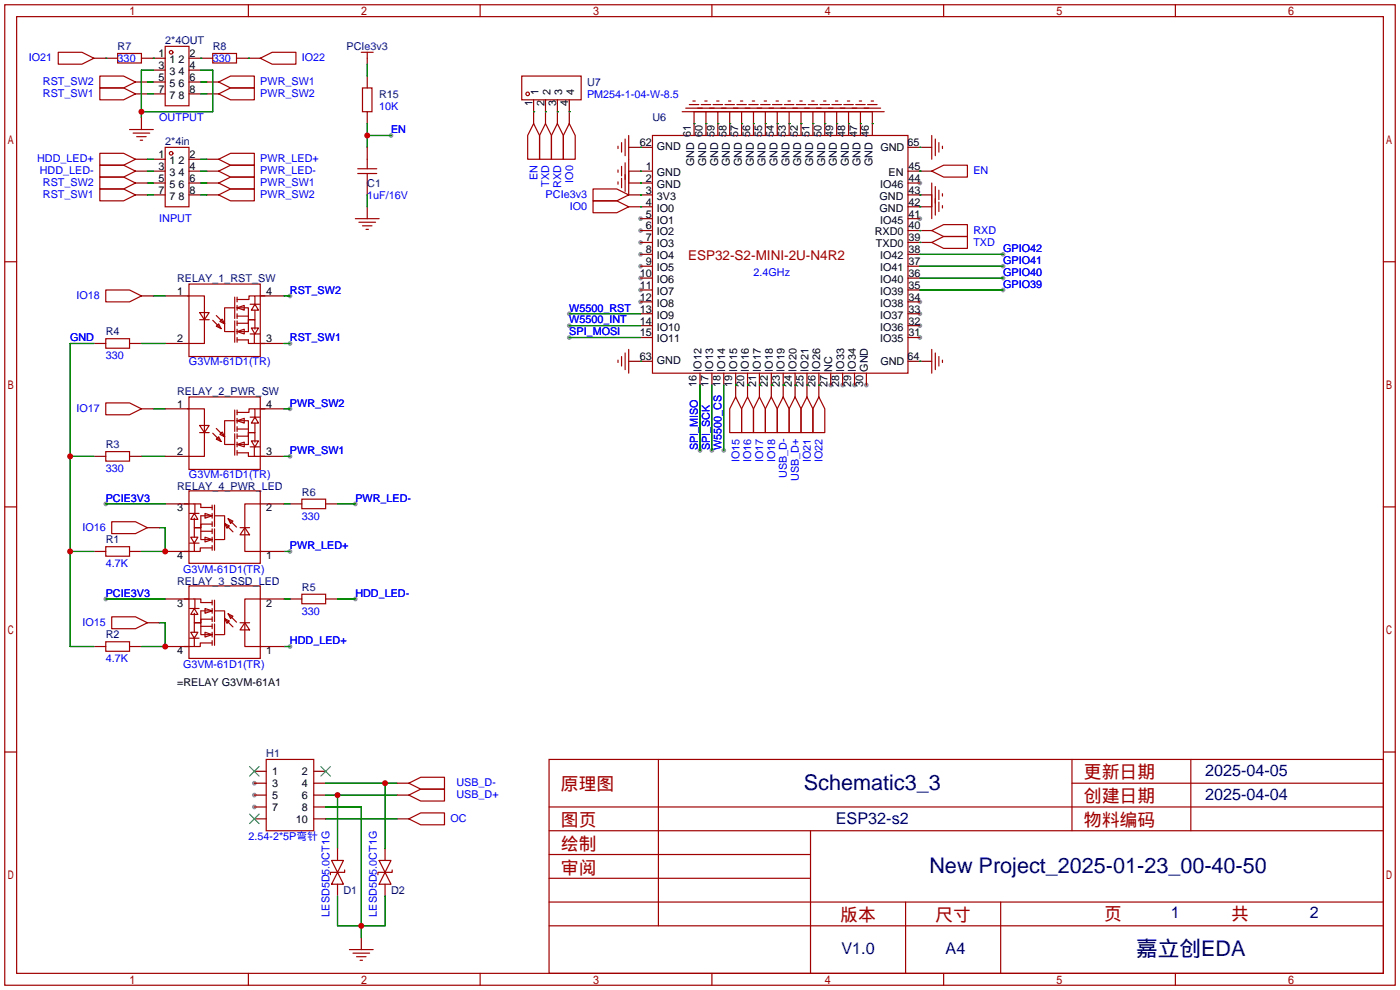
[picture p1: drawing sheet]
<svg xmlns="http://www.w3.org/2000/svg" width="299mm" height="212mm" viewBox="0 0 299 212" stroke-linecap="round" stroke-linejoin="round" font-family="sans-serif">
<g fill="#999">
<circle cx="54.4" cy="167.4" r=".51"/>
<circle cx="54.4" cy="169.9" r=".51"/>
<circle cx="54.4" cy="172.5" r=".51"/>
<circle cx="136.9" cy="64.5" r=".51"/>
<circle cx="136.9" cy="62" r=".51"/>
<circle cx="136.9" cy="59.4" r=".51"/>
<circle cx="136.9" cy="56.9" r=".51"/>
<circle cx="136.9" cy="54.4" r=".51"/>
<circle cx="136.9" cy="51.8" r=".51"/>
<circle cx="136.9" cy="49.3" r=".51"/>
<circle cx="136.9" cy="46.7" r=".51"/>
<circle cx="185.2" cy="82.3" r=".51"/>
<circle cx="182.6" cy="82.3" r=".51"/>
<circle cx="180.1" cy="82.3" r=".51"/>
<circle cx="177.5" cy="82.3" r=".51"/>
<circle cx="196.6" cy="39.1" r=".51"/>
<circle cx="196.6" cy="46.7" r=".51"/>
<circle cx="196.6" cy="64.5" r=".51"/>
<circle cx="196.6" cy="67.1" r=".51"/>
<circle cx="196.6" cy="69.6" r=".51"/>
<circle cx="196.6" cy="72.1" r=".51"/>
<circle cx="75.9" cy="128" r=".51"/>
<circle cx="75.9" cy="107.7" r=".51"/>
<circle cx="62" cy="138.2" r=".51"/>
<circle cx="62" cy="117.9" r=".51"/>
<circle cx="62" cy="73.4" r=".51"/>
<circle cx="62" cy="63.2" r=".51"/>
<circle cx="62" cy="87.4" r=".51"/>
<circle cx="62" cy="97.5" r=".51"/>
<circle cx="22.6" cy="107.7" r=".51"/>
<circle cx="22.6" cy="128" r=".51"/>
<circle cx="83.6" cy="29" r=".51"/>
<circle cx="121.7" cy="67.1" r=".51"/>
<circle cx="121.7" cy="69.6" r=".51"/>
<circle cx="154.7" cy="96.3" r=".51"/>
<circle cx="121.7" cy="72.1" r=".51"/>
<circle cx="149.6" cy="96.3" r=".51"/>
<circle cx="152.1" cy="96.3" r=".51"/>
<circle cx="214.4" cy="54.4" r=".51"/>
<circle cx="214.4" cy="56.9" r=".51"/>
<circle cx="214.4" cy="59.4" r=".51"/>
<circle cx="214.4" cy="62" r=".51"/>
</g>
<g fill="none" stroke="#a10000" stroke-width=".25">
<path d="M1 1h297.2v209.6h-297.2zM3.6 3.6h292.1v204.4h-292.1zM12.4 11.2h5.1l2.6 1.2-2.6 1.3h-5.1zM21.3 18.8h5.1l2.6 1.3-2.6 1.2h-5.1zM21.3 16.3h5.1l2.6 1.2-2.6 1.3h-5.1zM25.1 11.4h5.1v2.1h-5.1zM35.3 9.9h5.1v12.7h-5.1zM45.5 11.4h5v2.1h-5zM46.7 17.5l2.6-1.2h5.1v2.5h-5.1zM53.1 1v2.6M55.6 12.4l2.6-1.2h5v2.5h-5zM77.2 11.2h2.6"/>
<path d="M77.5 18.8h2v5.1h-2zM78.5 11.2v1.2M102.6 1v2.6M111.5 16.3h12.7v5h-12.7zM152.1 1v2.6M201.7 1v2.6M251.2 1v2.6M21.3 32.8h5.1l2.6 1.2-2.6 1.3h-5.1zM21.3 35.3h5.1l2.6 1.3-2.6 1.2h-5.1zM21.3 37.8h5.1l2.6 1.3-2.6 1.3h-5.1zM27.7 27.7h5.1M28.4 28.4h3.6"/>
<path d="M29.2 29.2h2M30 30h.5M35.3 31.5h5.1v12.7h-5.1zM46.7 39.1l2.6-1.3h5.1v2.6h-5.1zM46.7 34l2.6-1.2h5.1v2.5h-5.1zM46.7 36.6l2.6-1.3h5.1v2.5h-5.1zM46.7 20.1l2.6-1.3h5.1v2.5h-5.1zM76.5 37.1h4M76.5 36.1h4M78.5 34v2.1M78.5 37.1v2M114 26.4l1.3 2.6v5h-2.5v-5z"/>
<path d="M116.6 26.4l1.3 2.6v5h-2.6v-5zM119.1 26.4l1.3 2.6v5h-2.5v-5zM121.7 26.4l1.2 2.6v5h-2.5v-5zM132.1 31.2v.6M132.1 36.3v.5M132.1 38.9v.5M132.8 30.5v2M132.8 35.6v2M132.8 38.1v2M133.6 29.7v3.6M133.6 34.8v6.1M134.4 29v12.7"/>
<path d="M139.4 29h54.7v50.8h-54.7zM145.8 23.9h43.2M146.6 23.1h41.6M147.3 22.4h2.1M148.1 21.6h.5M149.9 22.4h2M150.6 21.6h.5M152.4 22.4h2M153.2 21.6h.5M154.9 22.4h2.1M155.7 21.6h.5M157.5 22.4h2"/>
<path d="M158.2 21.6h.5M160 22.4h2.1M160.8 21.6h.5M162.6 22.4h2M163.3 21.6h.5M165.1 22.4h2M165.9 21.6h.5M167.6 22.4h2.1M168.4 21.6h.5M170.2 22.4h2M170.9 21.6h.5M172.7 22.4h2.1"/>
<path d="M173.5 21.6h.5M175.3 22.4h2M176 21.6h.5M177.8 22.4h2M178.6 21.6h.5M180.3 22.4h2.1M181.1 21.6h.5M182.9 22.4h2M183.6 21.6h.5M185.4 22.4h2.1M186.2 21.6h.5M199.1 36.6l2.6-1.3h5.1v2.5h-5.1z"/>
<path d="M199.1 29v5M199.1 39.1v7.6M199.9 29.7v3.6M199.9 39.9v6.1M200.7 30.5v2M201.4 31.2v.6M1 55.9h2.6M21.3 40.4h5.1l2.6 1.3-2.6 1.2h-5.1zM46.7 41.7l2.6-1.3h5.1v2.5h-5.1zM75.9 46.7h5.1M76.7 47.5h3.6M77.5 48.3h2"/>
<path d="M78.2 49h.5M126.7 42.9h5.1l2.6 1.3-2.6 1.3h-5.1zM126.7 40.4h5.1l2.6 1.3-2.6 1.2h-5.1zM199.1 49.3l2.6-1.3h5.1v2.5h-5.1zM199.1 51.8l2.6-1.3h5.1v2.6h-5.1zM200.7 40.6v2.1M200.7 43.2v2M201.4 41.4v.5M201.4 43.9v.5M295.7 55.9h2.5M22.6 72.4h5.1v2h-5.1zM22.6 62h5.1l2.5 1.2-2.5 1.3h-5.1z"/>
<path d="M40.1 63.2h3.6v10.2h-3.3M40.4 60.7h15.2v15.5h-15.2zM42.7 66.8h2l-1 1.5zM42.7 68.3h2M45.5 68.5l1.7 1.7M46.2 69.7l.5-.5 .5 1zM46.2 67.4l1.8 1.8M47 68.7l.5-.5 .5 1zM48 65.8v5.1M48.1 70.9h2.1M48.1 65.8h2.1M50.2 63.5v4.6"/>
<path d="M50.2 68.6v4.6M50.7 72.6h2.4v.8h3.5M50.7 69.1h2.4v-.8h1.4v2.1M50.7 70.9l1.5-.5v1zM50.7 65.8h2.4v2.5h1.4v-2M50.7 64h2.5v-.8h1.3v2.1M50.7 65.8l1.5-.5v1zM50.7 63.5v1M50.7 65.3v1M50.7 67.1v1M50.7 68.6v1M50.7 70.4v1"/>
<path d="M50.7 72.1v1.1M50.7 67.6h2.4M53.1 68.3v2.6h-2M53.5 71.4h2M53.5 65h2M53.7 70.1h1.5l-.7 1.3zM54.4 71.4v2M54.5 65l.7 1.3h-1.5zM54.6 63.2h2M132.1 77v.5M132.8 76.2v2M133.6 75.4v3.6"/>
<path d="M134.4 74.7v5.1M199.1 74.7v5.1M199.9 75.4v3.6M200.7 76.2v2M201.4 77v.5M22.6 96.5h5.1v2.1h-5.1zM22.6 86.1h5.1l2.5 1.3-2.5 1.2h-5.1zM40.1 87.4h3.6v10.1h-3.3M40.4 84.8h15.2v15.5h-15.2zM42.7 90.9h2l-1 1.6zM42.7 92.5h2M45.5 92.6l1.7 1.8"/>
<path d="M46.2 93.9l.5-.6 .5 1.1zM46.2 91.6l1.8 1.7M47 92.8l.5-.5 .5 1zM48 89.9v5.1M48.1 95h2.1M48.1 89.9h2.1M50.2 87.6v4.6M50.2 92.7v4.6M50.7 96.8h2.4v.7h3.5M50.7 93.2h2.4v-.7h1.4v2M50.7 95l1.5-.5v1zM50.7 89.9h2.4v2.6h1.4v-2.1"/>
<path d="M50.7 88.1h2.5v-.7h1.3v2M50.7 89.9l1.5-.5v1zM50.7 87.6v1M50.7 89.4v1M50.7 91.2v1M50.7 92.7v1M50.7 94.5v1M50.7 96.3v1M50.7 91.7h2.4M53.1 92.5v2.5h-2M53.5 95.5h2M53.5 89.2h2"/>
<path d="M53.7 94.2h1.5l-.7 1.3zM54.4 95.5v2M54.5 89.2l.7 1.2h-1.5zM54.6 87.4h2M157.2 84.8l1.3 2.6v5.1h-2.5v-5.1zM159.8 84.8l1.2 2.6v5.1h-2.5v-5.1zM162.3 84.8l1.3 2.6v5.1h-2.6v-5.1zM164.8 84.8l1.3 2.6v5.1h-2.5v-5.1zM167.4 84.8l1.3 2.6v5.1h-2.6v-5.1zM169.9 84.8l1.3 2.6v5.1h-2.5v-5.1zM172.5 84.8l1.2 2.6v5.1h-2.5v-5.1zM175 84.8l1.3 2.6v5.1h-2.6v-5.1z"/>
<path d="M1 108.3h2.6M22.6 116.8h5.1v2.1h-5.1zM23.9 111.5h5.1l2.5 1.3-2.5 1.2h-5.1zM39.4 107.7h3.5v.8h2.4M39.4 117.9h2M40.4 104.9h15.2v15.5h-15.2zM40.5 109.7h2M40.5 116.1h2M40.8 114.8h1.5l-.8 1.3zM41.5 110.7v2.1h1.4v-.8h2.4M41.5 109.7l.8 1.3h-1.5zM41.5 114.8v-2h1.4v2.5h2.4"/>
<path d="M41.5 115.8v2.1h1.3v-.8h2.5M41.7 107.7v2M42.9 113.5h2.4M43.8 109.7l1.5 .5-1.5 .5zM43.8 114.8l1.5 .5-1.5 .5zM45 110.2h-2.1v2.6M45.3 107.9v1.1M45.3 109.7v1M45.3 111.5v1M45.3 113v1M45.3 114.8v1M45.3 116.6v1"/>
<path d="M45.8 107.9v4.6M45.8 113v4.6M45.8 110.2h2.1M45.8 115.3h2.1M48 111.9l1 .5-.5 .5zM48 110.2v5.1M48 111.9l1.8 1.8M48.8 110.9l1 .5-.5 .5zM48.8 110.9l1.7 1.7M51.3 112.8h2M52.3 112.8l1 1.5h-2zM55.6 107.7h-3.3v10.2h3.6"/>
<path d="M64.5 106.7h5.1v2h-5.1zM295.7 108.3h2.5M22.6 137.2h5.1v2h-5.1zM23.9 131.8h5.1l2.5 1.3-2.5 1.3h-5.1zM39.4 128h3.5v.8h2.4M39.4 138.2h2M40.4 125.2h15.2v15.5h-15.2zM40.5 130h2M40.5 136.4h2M40.8 135.1h1.5l-.8 1.3zM41.5 131.1v2h1.4v-.8h2.4M41.5 130l.8 1.3h-1.5z"/>
<path d="M41.5 135.1v-2h1.4v2.5h2.4M41.5 136.1v2.1h1.3v-.8h2.5M41.7 128v2M42.9 133.9h2.4M43.8 130l1.5 .6-1.5 .5zM43.8 135.1l1.5 .5-1.5 .5zM45 130.6h-2.1v2.5M45.3 128.3v1M45.3 130v1.1M45.3 131.8v1M45.3 133.4v1M45.3 135.1v1"/>
<path d="M45.3 136.9v1M45.8 130.6h2.1M45.8 128.3v4.5M45.8 133.4v4.5M45.8 135.6h2.1M48 132.2l1 .5-.5 .5zM48 130.6v5M48 132.2l1.8 1.8M48.8 131.2l1 .5-.5 .5zM48.8 131.2l1.7 1.8M51.3 133.1h2M52.3 133.1l1 1.5h-2z"/>
<path d="M55.6 128h-3.3v10.2h3.6M64.5 127h5.1v2h-5.1zM1 160.7h2.6M56.9 162.3h10.2v15.2h-10.2zM87.4 175l2.5-1.3h5.1v2.6h-5.1zM87.4 169.9l2.5-1.2h5.1v2.5h-5.1zM87.4 167.4l2.5-1.3h5.1v2.6h-5.1zM117.3 162.3h178.4v45.7h-178.4zM117.3 177.5h178.4M117.3 172.5h178.4M140.7 162.3v35.6M173.2 177.5v30.5"/>
<path d="M229.1 162.3v15.2M229.1 167.4h66.6M254.5 162.3v15.2M295.7 160.7h2.5M70.9 183.9h2.5l-1.3 2.5zM72.1 186.4l1.3 2.6h-2.5zM73.7 185.9v.5h-3.1v.5M81 183.9h2.6l-1.3 2.5zM82.3 186.4l1.3 2.6h-2.6zM83.8 185.9v.5h-3v.5M117.3 182.6h55.9M117.3 197.9h178.4"/>
<path d="M117.3 192.8h178.4M117.3 187.7h55.9M193.5 192.8v15.2M213.9 192.8v15.2M53.1 208v2.6M74.7 202.9h5.1M75.4 203.7h3.6M76.2 204.5h2M77 205.2h.5M102.6 208v2.6M152.1 208v2.6M201.7 208v2.6"/>
<path d="M251.2 208v2.6"/>
<circle cx="36.6" cy="11.2" r=".38"/>
<circle cx="36.6" cy="32.8" r=".38"/>
<circle cx="112.8" cy="20.1" r=".38"/>
</g>
<g fill="none" stroke="#008700" stroke-width=".25">
<path d="M22.6 12.4h.1M31.5 17.5h1.3M32.8 12.4h.1M32.8 15h-2.6v10.1M42.9 12.4h.1M42.9 17.5h1.3M42.9 15h2.6v8.9h-15.3M53.1 12.4h.1M78.5 13.7v2.6M31.5 39.1h1.3M31.5 34h1.3M31.5 36.6h1.3"/>
<path d="M31.5 20.1h1.3M42.9 39.1h1.3M42.9 34h1.3M42.9 36.6h1.3M42.9 20.1h1.3M78.5 26.4v5.1M78.5 29h5.1M114 23.9h.1M116.6 23.9h.1M119.1 23.9h.1M121.7 23.9h.1M136.9 31.5h.1"/>
<path d="M136.9 36.6h.1M136.9 39.1h.1M148.3 26.4h.1M150.9 26.4h.1M153.4 26.4h.1M156 26.4h.1M158.5 26.4h.1M161 26.4h.1M163.6 26.4h.1M166.1 26.4h.1M168.7 26.4h.1M171.2 26.4h.1"/>
<path d="M173.7 26.4h.1M176.3 26.4h.1M178.8 26.4h.1M181.4 26.4h.1M183.9 26.4h.1M186.4 26.4h.1M196.6 31.5h.1M196.6 36.6h.1M31.5 41.7h1.3M42.9 41.7h1.3M78.5 41.7v2.5M136.9 44.2h.1"/>
<path d="M136.9 41.7h.1M196.6 44.2h.1M196.6 41.7h.1M196.6 49.3h.1M196.6 51.8h.1M196.6 54.4h17.8M196.6 56.9h17.8M196.6 59.4h17.8M20.1 73.4h-5.1v64.8h5.1M30.2 73.4h5.1M32.8 63.2h2.5M60.7 73.4h1.3"/>
<path d="M60.7 63.2h1.3M121.7 67.1h15.2M121.7 69.6h15.2M121.7 72.1h15.2M136.9 77.2h.1M196.6 77.2h.1M196.6 62h17.8M15 97.5h5.1M30.2 97.5h5.1M32.8 87.4h2.5M60.7 97.5h1.3M60.7 87.4h1.3"/>
<path d="M149.6 82.3v14M152.1 82.3v14M154.7 82.3v14M157.2 82.3h.1M159.8 82.3h.1M162.3 82.3h.1M164.8 82.3h.1M167.4 82.3h.1M169.9 82.3h.1M172.5 82.3h.1M175 82.3h.1M15 117.9h5.1"/>
<path d="M22.6 107.7h12.7M34 112.8h1.3v5.1h-5.1M60.7 117.9h1.3M60.7 107.7h1.3M72.1 107.7h3.8M22.6 128h12.7M34 133.1h1.3v5.1h-5.1M60.7 138.2h1.3M60.7 128h1.3M72.1 128h3.8M69.6 175h15.2M69.6 169.9h15.2"/>
<path d="M69.6 167.4h15.2M69.6 172.5h7.6v27.9M72.1 169.9v11.5M82.3 167.4v14M72.1 191.5v6.4h10.2v-6.4"/>
</g>
<g fill="none" stroke="#870000" stroke-width=".25">
<path d="M20.1 12.4h5M29 17.5h2.5M30.2 12.4h5.1M32.8 15h2.5M32.8 17.5h2.5M40.4 12.4h5.1M40.4 15h2.5M40.4 17.5h2.5M44.2 17.5h2.5M50.5 12.4h5.1M78.5 12.4v1.3M78.5 16.3v2.5"/>
<path d="M29 20.1h2.5M29 34h2.5M29 36.6h2.5M29 39.1h2.5M30.2 25.1v2.6M32.8 20.1h2.5M32.8 34h2.5M32.8 36.6h2.5M32.8 39.1h2.5M40.4 20.1h2.5M40.4 34h2.5M40.4 36.6h2.5"/>
<path d="M40.4 39.1h2.5M44.2 20.1h2.5M44.2 34h2.5M44.2 36.6h2.5M44.2 39.1h2.5M78.5 23.9v2.5M78.5 31.5v2.5M78.5 39.1v2.6M114 21.3v5.1M116.6 21.3v5.1M119.1 21.3v5.1M121.7 21.3v5.1"/>
<path d="M134.4 36.6h5M134.4 39.1h5M134.4 31.5h5M148.3 23.9v5.1M150.9 23.9v5.1M153.4 23.9v5.1M156 23.9v5.1M158.5 23.9v5.1M161 23.9v5.1M163.6 23.9v5.1M166.1 23.9v5.1M168.7 23.9v5.1"/>
<path d="M171.2 23.9v5.1M173.7 23.9v5.1M176.3 23.9v5.1M178.8 23.9v5.1M181.4 23.9v5.1M183.9 23.9v5.1M186.4 23.9v5.1M194.1 36.6h5M194.1 39.1h2.5M194.1 31.5h5M29 41.7h2.5M32.8 41.7h2.5"/>
<path d="M40.4 41.7h2.5M44.2 41.7h2.5M78.5 44.2v2.5M134.4 41.7h5M134.4 44.2h5M136.9 59.4h2.5M136.9 56.9h2.5M136.9 54.4h2.5M136.9 51.8h2.5M136.9 49.3h2.5M136.9 46.7h2.5M194.1 41.7h5"/>
<path d="M194.1 59.4h2.5M194.1 56.9h2.5M194.1 54.4h2.5M194.1 51.8h5M194.1 49.3h5M194.1 46.7h2.5M194.1 44.2h5M20.1 73.4h2.5M27.7 73.4h2.5M30.2 63.2h2.6M35.3 73.4h5.1M35.3 63.2h5.1"/>
<path d="M55.6 73.4h5.1M55.6 63.2h5.1M134.4 77.2h5M136.9 69.6h2.5M136.9 67.1h2.5M136.9 64.5h2.5M136.9 62h2.5M136.9 72.1h2.5M149.6 79.8v2.5M152.1 79.8v2.5M154.7 79.8v2.5M157.2 79.8v5"/>
<path d="M159.8 79.8v5M162.3 79.8v5M164.8 79.8v5M167.4 79.8v5M169.9 79.8v5M172.5 79.8v5M175 79.8v5M177.5 79.8v2.5M180.1 79.8v2.5M182.6 79.8v2.5M185.2 79.8v2.5M194.1 77.2h5"/>
<path d="M194.1 69.6h2.5M194.1 67.1h2.5M194.1 64.5h2.5M194.1 62h2.5M194.1 72.1h2.5M20.1 97.5h2.5M27.7 97.5h2.5M30.2 87.4h2.6M35.3 97.5h5.1M35.3 87.4h5.1M55.6 97.5h5.1M55.6 87.4h5.1"/>
<path d="M20.1 117.9h2.5M27.7 117.9h2.5M31.5 112.8h2.5M35.3 117.9h5.1M35.3 107.7h5.1M55.6 117.9h5.1M55.6 107.7h5.1M62 107.7h2.5M69.6 107.7h2.5M20.1 138.2h2.5M27.7 138.2h2.5M31.5 133.1h2.5"/>
<path d="M35.3 138.2h5.1M35.3 128h5.1M55.6 138.2h5.1M55.6 128h5.1M62 128h2.5M69.6 128h2.5M54.4 175h2.5M54.4 164.8h2.5M54.4 167.4h2.5M54.4 169.9h2.5M54.4 172.5h2.5M67.1 175h2.5"/>
<path d="M67.1 164.8h2.5M67.1 167.4h2.5M67.1 169.9h2.5M67.1 172.5h2.5M84.8 175h2.6M84.8 167.4h2.6M84.8 169.9h2.6M72.1 181.4v2.5M72.1 189v2.5M82.3 181.4v2.5M82.3 189v2.5M77.2 200.4v2.5"/>
</g>
<path d="M53.3 163.8l2.1 2.1M53.3 174l2.1 2M55.4 163.8l-2.1 2.1M55.4 174l-2.1 2M68.6 163.8l2 2.1M70.6 163.8l-2 2.1" fill="none" stroke="#3c3" stroke-width=".25"/>
<g fill="#c00">
<circle cx="15" cy="117.9" r=".63"/>
<circle cx="15" cy="97.5" r=".63"/>
<circle cx="35.3" cy="117.9" r=".63"/>
<circle cx="35.3" cy="138.2" r=".63"/>
<circle cx="78.5" cy="29" r=".63"/>
<circle cx="72.1" cy="169.9" r=".63"/>
<circle cx="82.3" cy="167.4" r=".63"/>
<circle cx="77.2" cy="197.9" r=".63"/>
<circle cx="30.2" cy="23.9" r=".63"/>
</g>
<g font-size="4.6" fill="#000080">
<text x="171.8" y="168.8">Schematic3_3</text>
<text x="198.6" y="186.6">New Project_2025-01-23_00-40-50</text>
<text x="242.8" y="204.3">嘉立创EDA</text>
</g>
<g font-size="3.8" fill="#a00000">
<text x="231.6" y="166.4">更新日期</text>
<text x="119.9" y="168.9">原理图</text>
<text x="231.6" y="171.5">创建日期</text>
<text x="119.9" y="176.5">图页</text>
<text x="231.6" y="176.5">物料编码</text>
<text x="119.9" y="181.6">绘制</text>
<text x="119.9" y="186.7">审阅</text>
<text x="179.6" y="196.9">版本</text>
<text x="199.9" y="196.9">尺寸</text>
<text x="236" y="196.6">页</text>
<text x="263.1" y="196.6">共</text>
</g>
<g font-size="3.5" fill="#000080">
<text x="257.6" y="165.9">2025-04-05</text>
<text x="257.6" y="171">2025-04-04</text>
<text x="178.6" y="176">ESP32-s2</text>
<text x="250.2" y="196.1">1</text>
<text x="280" y="196.1">2</text>
<text x="179.8" y="204">V1.0</text>
<text x="202.1" y="204">A4</text>
</g>
<text font-size="2.9" fill="#a00000" x="147.1" y="55.5">ESP32-S2-MINI-2U-N4R2</text>
<g font-size="2.3" fill="#000080">
<text x="25.1" y="10.7">R7</text>
<text x="35.3" y="9.4">2*4OUT</text>
<text x="45.5" y="10.7">R8</text>
<text x="74.1" y="10.6">PCIe3v3</text>
<text x="81" y="20.9">R15</text>
<text x="125.5" y="18.3">U7</text>
<text x="139.4" y="26">U6</text>
<text x="35.3" y="31">2*4in</text>
<text x="78.5" y="39.9">C1</text>
<text x="37.8" y="60.2">RELAY_1_RST_SW</text>
<text x="22.6" y="71.7">R4</text>
<text x="37.8" y="84.4">RELAY_2_PWR_SW</text>
<text x="22.6" y="95.8">R3</text>
<text x="37.8" y="104.7">RELAY_4_PWR_LED</text>
<text x="64.5" y="106">R6</text>
<text x="22.6" y="116.1">R1</text>
<text x="37.8" y="125">RELAY_3_SSD_LED</text>
<text x="64.5" y="126.3">R5</text>
<text x="22.6" y="136.4">R2</text>
<text x="56.9" y="161.8">H1</text>
<text x="73.4" y="191.1">D1</text>
<text x="83.6" y="191.1">D2</text>
</g>
<g font-size="2.3" fill="#00f">
<text x="6.2" y="13.1">IO21</text>
<text x="25.1" y="13.3">330</text>
<text x="45.5" y="13.3">330</text>
<text x="64.5" y="13.1">IO22</text>
<text x="9.2" y="20.8">RST_SW1</text>
<text x="9.2" y="18.2">RST_SW2</text>
<text x="55.6" y="18.2">PWR_SW1</text>
<text x="55.6" y="20.8">PWR_SW2</text>
<text x="81" y="23.4">10K</text>
<text x="125.5" y="20.9">PM254-1-04-W-8.5</text>
<text x="34" y="26">OUTPUT</text>
<text x="83.6" y="28.5">EN</text>
<text x="7.9" y="34.7">HDD_LED+</text>
<text x="55.6" y="34.7">PWR_LED+</text>
<text x="8.5" y="37.3">HDD_LED-</text>
<text x="9.2" y="39.8">RST_SW2</text>
<text x="55.6" y="39.8">PWR_SW1</text>
<text x="55.6" y="37.3">PWR_LED-</text>
<text x="114.9" y="38.5" transform="rotate(-90 114.9 38.5)">EN</text>
<text x="117.4" y="39.9" transform="rotate(-90 117.4 39.9)">TXD</text>
<text x="119.9" y="40.2" transform="rotate(-90 119.9 40.2)">RXD</text>
<text x="122.5" y="39" transform="rotate(-90 122.5 39)">IO0</text>
<text x="208" y="37.3">EN</text>
<text x="9.2" y="42.3">RST_SW1</text>
<text x="34" y="47.5">INPUT</text>
<text x="55.6" y="42.3">PWR_SW2</text>
<text x="78.5" y="42.5">1uF/16V</text>
<text x="116.6" y="42.3">PCIe3v3</text>
<text x="121.8" y="44.9">IO0</text>
<text x="208" y="50">RXD</text>
<text x="208" y="52.5">TXD</text>
<text x="214.4" y="53.9">GPIO42</text>
<text x="161" y="59">2.4GHz</text>
<text x="214.4" y="56.4">GPIO41</text>
<text x="214.4" y="59">GPIO40</text>
<text x="16.3" y="63.9">IO18</text>
<text x="62" y="62.8">RST_SW2</text>
<text x="214.4" y="61.5">GPIO39</text>
<text x="121.7" y="66.6">W5500_RST</text>
<text x="121.7" y="69.1">W5500_INT</text>
<text x="121.7" y="71.7">SPI_MOSI</text>
<text x="15" y="72.9">GND</text>
<text x="22.6" y="76.8">330</text>
<text x="62" y="72.9">RST_SW1</text>
<text x="40.4" y="78">G3VM-61D1(TR)</text>
<text x="16.3" y="88.1">IO17</text>
<text x="62" y="86.9">PWR_SW2</text>
<text x="22.6" y="100.9">330</text>
<text x="62" y="97.1">PWR_SW1</text>
<text x="149.1" y="96.3" transform="rotate(-90 149.1 96.3)">SPI_MISO</text>
<text x="151.7" y="96.3" transform="rotate(-90 151.7 96.3)">SPI_SCK</text>
<text x="154.2" y="96.3" transform="rotate(-90 154.2 96.3)">W5500_CS</text>
<text x="158" y="98.7" transform="rotate(-90 158 98.7)">IO15</text>
<text x="160.6" y="98.7" transform="rotate(-90 160.6 98.7)">IO16</text>
<text x="163.1" y="98.7" transform="rotate(-90 163.1 98.7)">IO17</text>
<text x="165.7" y="98.7" transform="rotate(-90 165.7 98.7)">IO18</text>
<text x="173.3" y="98.7" transform="rotate(-90 173.3 98.7)">IO21</text>
<text x="175.8" y="98.7" transform="rotate(-90 175.8 98.7)">IO22</text>
<text x="22.6" y="107.2">PCIE3V3</text>
<text x="40.4" y="102.2">G3VM-61D1(TR)</text>
<text x="75.9" y="107.2">PWR_LED-</text>
<text x="168.2" y="102.2" transform="rotate(-90 168.2 102.2)">USB_D-</text>
<text x="170.7" y="102.8" transform="rotate(-90 170.7 102.8)">USB_D+</text>
<text x="17.6" y="113.5">IO16</text>
<text x="64.5" y="111">330</text>
<text x="62" y="117.4">PWR_LED+</text>
<text x="22.6" y="121.2">4.7K</text>
<text x="39.1" y="122.5">G3VM-61D1(TR)</text>
<text x="22.6" y="127.6">PCIE3V3</text>
<text x="64.5" y="131.4">330</text>
<text x="75.9" y="127.6">HDD_LED-</text>
<text x="17.6" y="133.8">IO15</text>
<text x="62" y="137.7">HDD_LED+</text>
<text x="22.6" y="141.5">4.7K</text>
<text x="39.1" y="142.8">G3VM-61D1(TR)</text>
<text x="97.5" y="170.6">USB_D+</text>
<text x="97.5" y="168.1">USB_D-</text>
<text x="53.1" y="179.6">2.54-2*5P弯针</text>
<text x="96.3" y="175.7">OC</text>
<text x="70.4" y="195.9" transform="rotate(-90 70.4 195.9)">LESD5D5.0CT1G</text>
<text x="80.6" y="195.9" transform="rotate(-90 80.6 195.9)">LESD5D5.0CT1G</text>
</g>
<g font-size="2.3">
<text x="33.9" y="12.2">1</text>
<text x="33.9" y="14.8">3</text>
<text x="33.9" y="17.3">5</text>
<text x="36.2" y="13.5">1</text>
<text x="36.2" y="16">3</text>
<text x="38.2" y="16">4</text>
<text x="38.2" y="13.5">2</text>
<text x="40.5" y="17.3">6</text>
<text x="40.5" y="14.8">4</text>
<text x="40.5" y="12.2">2</text>
<text x="33.9" y="19.8">7</text>
<text x="36.2" y="18.6">5</text>
<text x="36.2" y="21.1">7</text>
<text x="38.2" y="21.1">8</text>
<text x="38.2" y="18.6">6</text>
<text x="40.5" y="19.8">8</text>
<text x="113.8" y="22.7" transform="rotate(-90 113.8 22.7)">1</text>
<text x="115.1" y="20.4" transform="rotate(-90 115.1 20.4)">1</text>
<text x="116.4" y="22.7" transform="rotate(-90 116.4 22.7)">2</text>
<text x="117.6" y="20.4" transform="rotate(-90 117.6 20.4)">2</text>
<text x="118.9" y="22.7" transform="rotate(-90 118.9 22.7)">3</text>
<text x="120.2" y="20.4" transform="rotate(-90 120.2 20.4)">3</text>
<text x="121.4" y="22.7" transform="rotate(-90 121.4 22.7)">4</text>
<text x="122.7" y="20.4" transform="rotate(-90 122.7 20.4)">4</text>
<text x="147.6" y="29.3" transform="rotate(-90 147.6 29.3)">61</text>
<text x="150.2" y="29.3" transform="rotate(-90 150.2 29.3)">60</text>
<text x="152.7" y="29.3" transform="rotate(-90 152.7 29.3)">59</text>
<text x="155.2" y="29.3" transform="rotate(-90 155.2 29.3)">58</text>
<text x="157.8" y="29.3" transform="rotate(-90 157.8 29.3)">57</text>
<text x="160.3" y="29.3" transform="rotate(-90 160.3 29.3)">56</text>
<text x="162.9" y="29.3" transform="rotate(-90 162.9 29.3)">55</text>
<text x="165.4" y="29.3" transform="rotate(-90 165.4 29.3)">54</text>
<text x="167.9" y="29.3" transform="rotate(-90 167.9 29.3)">53</text>
<text x="170.5" y="29.3" transform="rotate(-90 170.5 29.3)">52</text>
<text x="173" y="29.3" transform="rotate(-90 173 29.3)">51</text>
<text x="175.6" y="29.3" transform="rotate(-90 175.6 29.3)">50</text>
<text x="178.1" y="29.3" transform="rotate(-90 178.1 29.3)">49</text>
<text x="180.6" y="29.3" transform="rotate(-90 180.6 29.3)">48</text>
<text x="183.2" y="29.3" transform="rotate(-90 183.2 29.3)">47</text>
<text x="185.7" y="29.3" transform="rotate(-90 185.7 29.3)">46</text>
<text x="33.9" y="33.8">1</text>
<text x="36.2" y="35.1">1</text>
<text x="38.2" y="35.1">2</text>
<text x="40.5" y="33.8">2</text>
<text x="136.8" y="31.3">62</text>
<text x="140.4" y="32">GND</text>
<text x="148.4" y="35.5" transform="rotate(-90 148.4 35.5)">GND</text>
<text x="150.9" y="35.5" transform="rotate(-90 150.9 35.5)">GND</text>
<text x="153.5" y="35.5" transform="rotate(-90 153.5 35.5)">GND</text>
<text x="156" y="35.5" transform="rotate(-90 156 35.5)">GND</text>
<text x="158.5" y="35.5" transform="rotate(-90 158.5 35.5)">GND</text>
<text x="161.1" y="35.5" transform="rotate(-90 161.1 35.5)">GND</text>
<text x="163.6" y="35.5" transform="rotate(-90 163.6 35.5)">GND</text>
<text x="166.2" y="35.5" transform="rotate(-90 166.2 35.5)">GND</text>
<text x="168.7" y="35.5" transform="rotate(-90 168.7 35.5)">GND</text>
<text x="171.2" y="35.5" transform="rotate(-90 171.2 35.5)">GND</text>
<text x="173.8" y="35.5" transform="rotate(-90 173.8 35.5)">GND</text>
<text x="176.3" y="35.5" transform="rotate(-90 176.3 35.5)">GND</text>
<text x="178.9" y="35.5" transform="rotate(-90 178.9 35.5)">GND</text>
<text x="181.4" y="35.5" transform="rotate(-90 181.4 35.5)">GND</text>
<text x="183.9" y="35.5" transform="rotate(-90 183.9 35.5)">GND</text>
<text x="186.5" y="35.5" transform="rotate(-90 186.5 35.5)">GND</text>
<text x="188.2" y="32.3">GND</text>
<text x="193.9" y="31.3">65</text>
<text x="33.9" y="36.3">3</text>
<text x="33.9" y="38.9">5</text>
<text x="33.9" y="41.4">7</text>
<text x="36.2" y="37.6">3</text>
<text x="36.2" y="40.2">5</text>
<text x="38.2" y="40.2">6</text>
<text x="38.2" y="37.6">4</text>
<text x="40.5" y="41.4">8</text>
<text x="40.5" y="38.9">6</text>
<text x="40.5" y="36.3">4</text>
<text x="138" y="36.3">1</text>
<text x="138" y="41.4">3</text>
<text x="138" y="38.9">2</text>
<text x="140.4" y="37.6">GND</text>
<text x="140.4" y="40.2">GND</text>
<text x="188.1" y="40.2">IO46</text>
<text x="189.9" y="37.6">EN</text>
<text x="194.2" y="36.3">45</text>
<text x="194.2" y="38.9">44</text>
<text x="194.2" y="41.4">43</text>
<text x="36.2" y="42.7">7</text>
<text x="38.2" y="42.7">8</text>
<text x="138" y="46.5">5</text>
<text x="138" y="44">4</text>
<text x="140.4" y="47.8">IO1</text>
<text x="140.4" y="45.2">IO0</text>
<text x="140.4" y="42.7">3V3</text>
<text x="188" y="42.7">GND</text>
<text x="188" y="45.2">GND</text>
<text x="188.1" y="47.8">IO45</text>
<text x="194.2" y="44">42</text>
<text x="194.2" y="46.5">41</text>
<text x="138" y="51.6">7</text>
<text x="138" y="49">6</text>
<text x="140.4" y="52.9">IO3</text>
<text x="140.4" y="50.3">IO2</text>
<text x="187" y="50.3">RXD0</text>
<text x="187.2" y="52.9">TXD0</text>
<text x="194.2" y="49">40</text>
<text x="194.2" y="51.6">39</text>
<text x="136.8" y="59.2">10</text>
<text x="138" y="56.7">9</text>
<text x="138" y="54.1">8</text>
<text x="140.4" y="57.9">IO5</text>
<text x="140.4" y="55.4">IO4</text>
<text x="188.1" y="55.4">IO42</text>
<text x="188.1" y="57.9">IO41</text>
<text x="194.2" y="54.1">38</text>
<text x="194.2" y="56.7">37</text>
<text x="194.2" y="59.2">36</text>
<text x="37.8" y="63">1</text>
<text x="56.9" y="63">4</text>
<text x="136.8" y="64.3">12</text>
<text x="136.8" y="61.7">11</text>
<text x="140.4" y="65.6">IO8</text>
<text x="140.4" y="63">IO7</text>
<text x="140.4" y="60.5">IO6</text>
<text x="188.1" y="60.5">IO40</text>
<text x="188.1" y="63">IO39</text>
<text x="188.1" y="65.6">IO38</text>
<text x="194.2" y="61.7">35</text>
<text x="194.2" y="64.3">34</text>
<text x="136.8" y="69.4">14</text>
<text x="136.8" y="66.8">13</text>
<text x="136.8" y="71.9">15</text>
<text x="140.4" y="70.6">IO10</text>
<text x="140.4" y="68.1">IO9</text>
<text x="188.1" y="68.1">IO37</text>
<text x="188.1" y="70.6">IO36</text>
<text x="194.2" y="66.8">33</text>
<text x="194.2" y="69.4">32</text>
<text x="194.2" y="71.9">31</text>
<text x="37.8" y="73.2">2</text>
<text x="56.9" y="73.2">3</text>
<text x="136.8" y="77">63</text>
<text x="140.4" y="73.2">IO11</text>
<text x="140.4" y="77.7">GND</text>
<text x="188.1" y="73.2">IO35</text>
<text x="193.9" y="77">64</text>
<text x="148.9" y="82.7" transform="rotate(-90 148.9 82.7)">16</text>
<text x="149.9" y="79.5" transform="rotate(-90 149.9 79.5)">IO12</text>
<text x="151.4" y="82.7" transform="rotate(-90 151.4 82.7)">17</text>
<text x="152.4" y="79.5" transform="rotate(-90 152.4 79.5)">IO13</text>
<text x="154" y="82.7" transform="rotate(-90 154 82.7)">18</text>
<text x="155" y="79.5" transform="rotate(-90 155 79.5)">IO14</text>
<text x="156.5" y="82.7" transform="rotate(-90 156.5 82.7)">19</text>
<text x="157.5" y="79.5" transform="rotate(-90 157.5 79.5)">IO15</text>
<text x="159" y="82.7" transform="rotate(-90 159 82.7)">20</text>
<text x="160.1" y="79.5" transform="rotate(-90 160.1 79.5)">IO16</text>
<text x="161.6" y="82.7" transform="rotate(-90 161.6 82.7)">21</text>
<text x="162.6" y="79.5" transform="rotate(-90 162.6 79.5)">IO17</text>
<text x="164.1" y="82.7" transform="rotate(-90 164.1 82.7)">22</text>
<text x="165.1" y="79.5" transform="rotate(-90 165.1 79.5)">IO18</text>
<text x="166.7" y="82.7" transform="rotate(-90 166.7 82.7)">23</text>
<text x="167.7" y="79.5" transform="rotate(-90 167.7 79.5)">IO19</text>
<text x="169.2" y="82.7" transform="rotate(-90 169.2 82.7)">24</text>
<text x="170.2" y="79.5" transform="rotate(-90 170.2 79.5)">IO20</text>
<text x="171.7" y="82.7" transform="rotate(-90 171.7 82.7)">25</text>
<text x="172.8" y="79.5" transform="rotate(-90 172.8 79.5)">IO21</text>
<text x="174.3" y="82.7" transform="rotate(-90 174.3 82.7)">26</text>
<text x="175.3" y="79.5" transform="rotate(-90 175.3 79.5)">IO26</text>
<text x="176.8" y="82.7" transform="rotate(-90 176.8 82.7)">27</text>
<text x="177.8" y="79.5" transform="rotate(-90 177.8 79.5)">NC</text>
<text x="179.4" y="82.7" transform="rotate(-90 179.4 82.7)">28</text>
<text x="180.4" y="79.5" transform="rotate(-90 180.4 79.5)">IO33</text>
<text x="181.9" y="82.7" transform="rotate(-90 181.9 82.7)">29</text>
<text x="182.9" y="79.5" transform="rotate(-90 182.9 79.5)">IO34</text>
<text x="184.4" y="82.7" transform="rotate(-90 184.4 82.7)">30</text>
<text x="185.5" y="79.5" transform="rotate(-90 185.5 79.5)">GND</text>
<text x="188.2" y="78">GND</text>
<text x="37.8" y="87.1">1</text>
<text x="56.9" y="87.1">4</text>
<text x="37.8" y="97.3">2</text>
<text x="56.9" y="97.3">3</text>
<text x="37.8" y="109.3">3</text>
<text x="56.9" y="109.3">2</text>
<text x="37.8" y="119.5">4</text>
<text x="56.9" y="119.5">1</text>
<text x="37.8" y="129.6">3</text>
<text x="56.9" y="129.6">2</text>
<text x="37.8" y="139.8">4</text>
<text x="56.9" y="139.8">1</text>
<text x="37.8" y="146.6">=RELAY G3VM-61A1</text>
<text x="58.2" y="165.6">1</text>
<text x="64.5" y="165.6">2</text>
<text x="58.2" y="168.2">3</text>
<text x="58.2" y="170.7">5</text>
<text x="58.2" y="173.3">7</text>
<text x="64.5" y="168.2">4</text>
<text x="64.5" y="170.7">6</text>
<text x="64.5" y="173.3">8</text>
<text x="63.2" y="175.8">10</text>
</g>
</svg>
